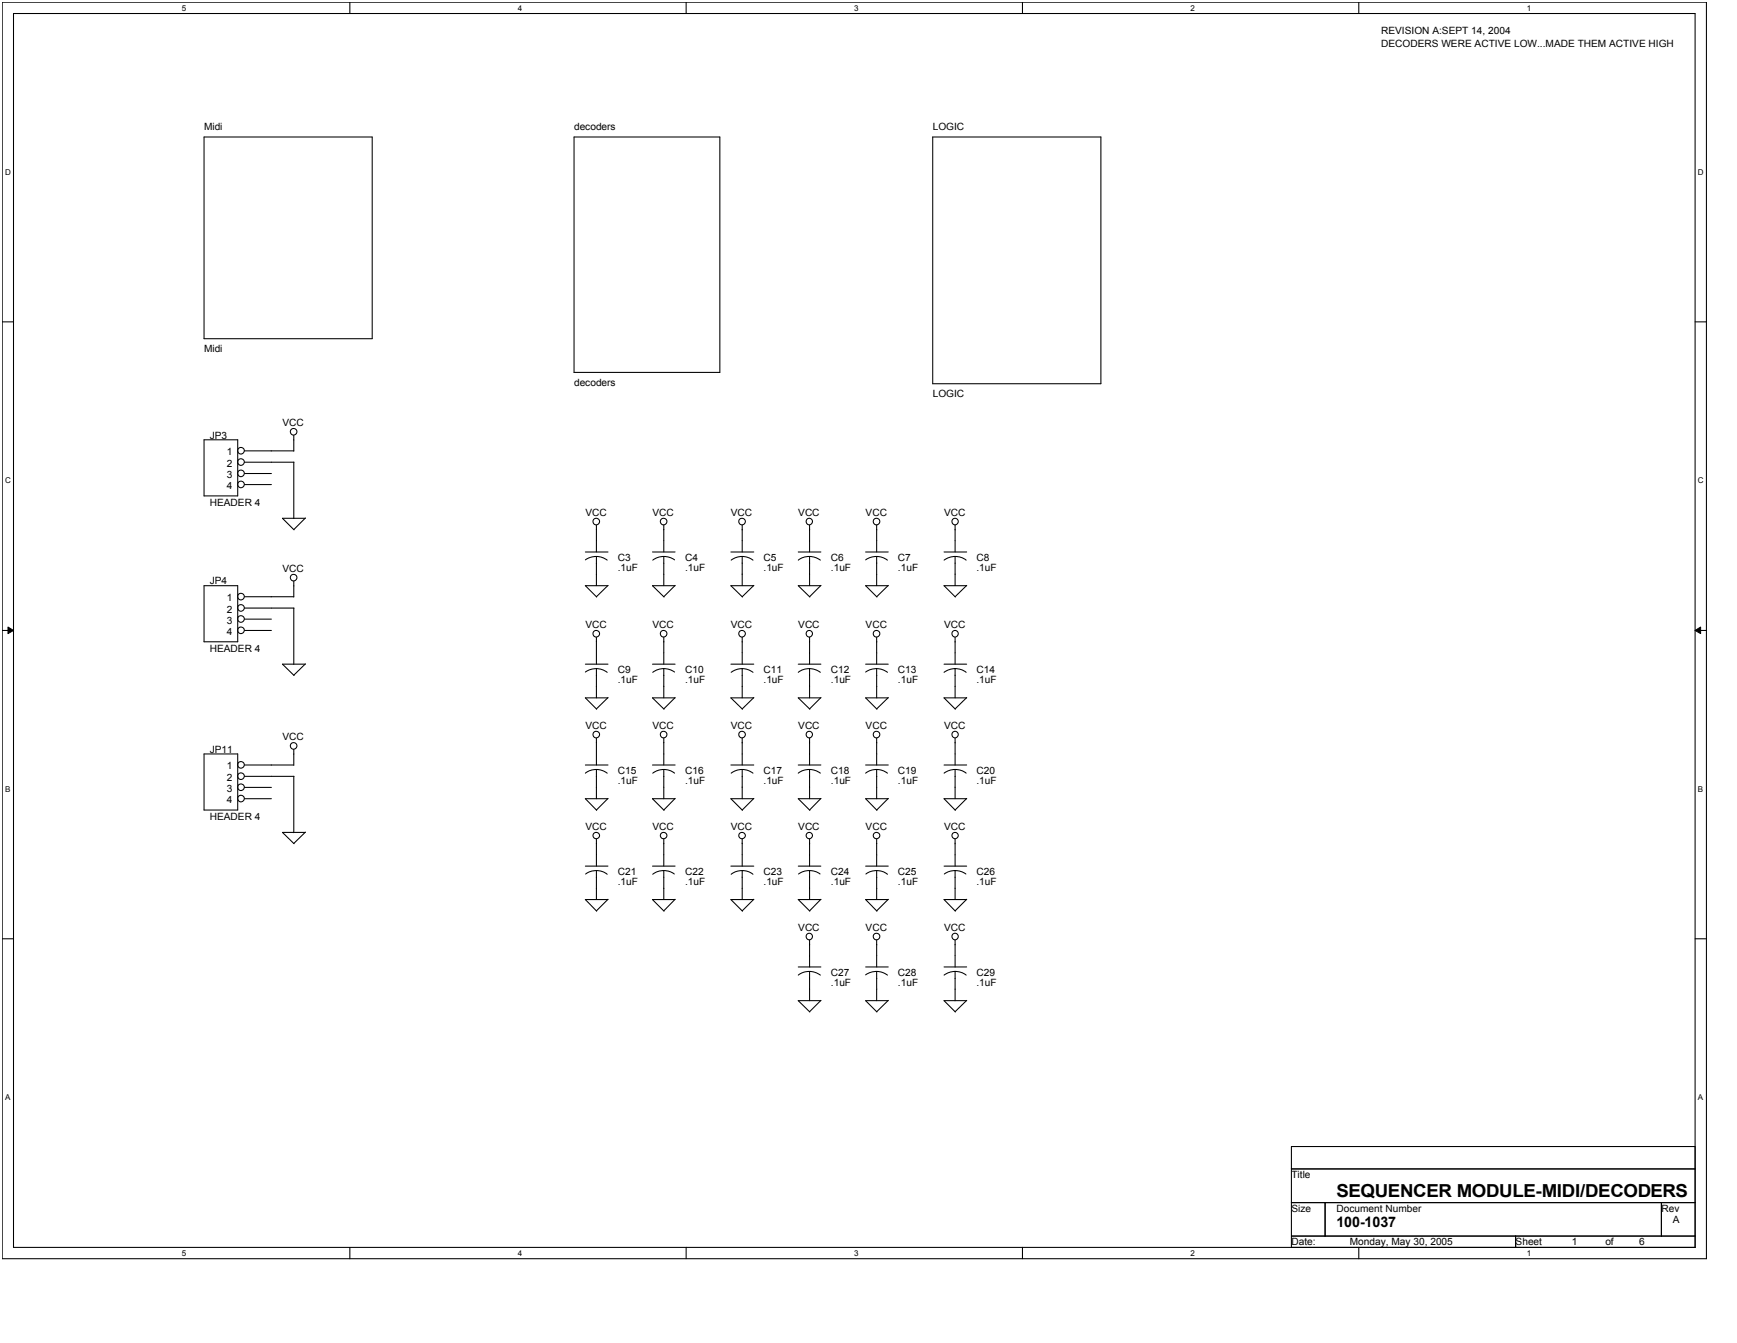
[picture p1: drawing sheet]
<svg xmlns="http://www.w3.org/2000/svg" width="279mm" height="216mm" viewBox="0 0 279 216" stroke-linecap="round" stroke-linejoin="round" font-family="sans-serif">
<path d="M.4 .4h274.1v202h-274.1zM2.2 2.2h270.5v198.3h-270.5z" fill="none" stroke="#000" stroke-width=".17"/>
<g fill="#fff">
<path d="M29.2 .6h.7v1.4h-.7z"/>
<path d="M29.2 200.7h.7v1.4h-.7z"/>
</g>
<path d="M56.3 .4v1.8M56.3 200.5v1.9" fill="none" stroke="#000" stroke-width=".17"/>
<g fill="#fff">
<path d="M83.3 .6h.7v1.4h-.7z"/>
<path d="M83.3 200.7h.7v1.4h-.7z"/>
</g>
<path d="M110.4 .4v1.8M110.4 200.5v1.9" fill="none" stroke="#000" stroke-width=".17"/>
<g fill="#fff">
<path d="M137.4 .6h.7v1.4h-.7z"/>
<path d="M137.4 200.7h.7v1.4h-.7z"/>
</g>
<path d="M164.5 .4v1.8M164.5 200.5v1.9" fill="none" stroke="#000" stroke-width=".17"/>
<g fill="#fff">
<path d="M191.5 .6h.7v1.4h-.7z"/>
<path d="M191.5 200.7h.7v1.4h-.7z"/>
</g>
<path d="M218.6 .4v1.8M218.6 200.5v1.9" fill="none" stroke="#000" stroke-width=".17"/>
<g fill="#fff">
<path d="M245.6 .6h.7v1.4h-.7z"/>
<path d="M245.6 200.7h.7v1.4h-.7z"/>
<path d="M.8 26.9h.9v1.4h-.9z"/>
<path d="M273.1 26.9h.9v1.4h-.9z"/>
<path d="M.8 76.5h.9v1.4h-.9z"/>
<path d="M273.1 76.5h.9v1.4h-.9z"/>
</g>
<path d="M.4 51.7h1.8M272.7 51.7h1.8" fill="none" stroke="#000" stroke-width=".17"/>
<g fill="#fff">
<path d="M.8 126.1h.8v1.4h-.8z"/>
<path d="M273.1 126.1h.8v1.4h-.8z"/>
</g>
<path d="M.4 101.4h1.8M272.7 101.4h1.8" fill="none" stroke="#000" stroke-width=".17"/>
<path d="M1.3 100.8l.9 .6-.9 .5zM272.7 101.4l.8-.6v1.1z" fill="#000"/>
<path d="M1.3 100.8l.9 .6-.9 .5zM272.7 101.4l.8-.6v1.1z" fill="none" stroke="#000" stroke-width=".16"/>
<g fill="#fff">
<path d="M.8 175.7h.8v1.4h-.8z"/>
<path d="M273.1 175.7h.8v1.4h-.8z"/>
</g>
<g fill="none" stroke="#000" stroke-width=".17">
<path d="M32.8 22h27.1v32.5h-27.1zM92.3 22h23.5v37.9h-23.5zM150 22h27.1v39.7h-27.1zM32.8 70.7h5.4v9h-5.4zM39.3 72.5h8M39.3 74.3h8M39.3 76.1h4.4M39.3 77.9h4.4M47.3 70v2.5M47.3 74.3v9.1M32.8 94.2h5.4v9h-5.4zM39.3 95.9h8"/>
<path d="M39.3 97.8h8M39.3 99.5h4.4M47.3 93.4v2.6M47.3 97.8v9M49.1 83.3h-3.7l1.9 1.9M49.1 83.3l-1.8 1.8M94.2 88.7h3.6M95.9 89.5l.8 .1 1 .4M95.9 89.5l-1.1 .1-.6 .4M95.9 84.4v4.3M95.9 89.5v4.7M97.8 94.2h-3.6l1.8 1.8"/>
<path d="M97.8 94.1l-1.9 1.8M104.9 88.7h3.7M106.8 89.5l1 .1 .7 .4M106.8 89.5l-.8 .1-1 .4M106.8 84.4v4.3M106.8 89.5v4.7M108.6 94.2h-3.7l1.9 1.8M108.6 94.1l-1.8 1.8M117.6 88.7h3.6M119.4 89.5l.7 .1 1 .4M119.4 89.5l-.8 .1-1 .4M119.4 84.4v4.3"/>
<path d="M119.4 89.5v4.7M121.2 94.2h-3.6l1.8 1.8M121.2 94.1l-1.8 1.8M128.4 88.7h3.6M130.2 89.5l1.1 .2 .7 .3M130.2 89.5l-1.1 .2-.7 .3M130.2 84.4v4.3M130.2 89.5v4.7M132 94.2h-3.6l1.9 1.8M132 94.1l-1.8 1.8M139.2 88.7h3.7M141 89.5l.8 .1 1 .4"/>
<path d="M141 89.5l-1.1 .1-.7 .4M141 84.4v4.3M141 89.5v4.7M142.9 94.2h-3.7l1.9 1.8M142.9 94.1l-1.9 1.8M151.9 88.7h3.6M153.6 89.5l1.1 .2 .7 .3M153.6 89.5l-.7 .1-1 .4M153.6 84.4v4.3M153.6 89.5v4.7M155.5 94.2h-3.6l1.8 1.8M155.5 94.1l-1.9 1.8"/>
<path d="M39.3 101.4h4.4M49.1 106.8h-3.7l1.9 1.8M49.1 106.7l-1.8 1.8M94.2 106.8h3.6M95.9 107.5l.8 .1 1 .5M95.9 107.5l-1.1 .2-.6 .3M95.9 102.5v4.3M95.9 107.5v4.7M95.9 118.7v4.3M97.8 112.2h-3.6l1.8 1.8M97.8 112.1l-1.9 1.9M104.9 106.8h3.7"/>
<path d="M106.8 107.5l1 .2 .7 .3M106.8 107.5l-.8 .1-1 .5M106.8 102.5v4.3M106.8 107.5v4.7M106.8 118.7v4.3M108.6 112.2h-3.7l1.9 1.8M108.6 112.1l-1.8 1.9M117.6 106.8h3.6M119.4 107.5l.7 .1 1 .5M119.4 107.5l-.8 .1-1 .5M119.4 102.5v4.3M119.4 107.5v4.7"/>
<path d="M119.4 118.7v4.3M121.2 112.2h-3.6l1.8 1.8M121.2 112.1l-1.8 1.9M128.4 106.8h3.6M130.2 107.5l1.1 .2 .7 .4M130.2 107.5l-1.1 .2-.7 .4M130.2 102.5v4.3M130.2 107.5v4.7M130.2 118.7v4.3M132 112.2h-3.6l1.9 1.8M132 112.1l-1.8 1.9M139.2 106.8h3.7"/>
<path d="M141 107.5l.8 .1 1 .5M141 107.5l-1.1 .2-.7 .3M141 102.5v4.3M141 107.5v4.7M141 118.7v4.3M142.9 112.2h-3.7l1.9 1.8M142.9 112.1l-1.9 1.9M151.9 106.8h3.6M153.6 107.5l1.1 .2 .7 .4M153.6 107.5l-.7 .1-1 .5M153.6 102.5v4.3M153.6 107.5v4.7"/>
<path d="M153.6 118.7v4.3M155.5 112.2h-3.6l1.8 1.8M155.5 112.1l-1.9 1.9M32.8 121.2h5.4v9h-5.4zM39.3 128.4h4.4M39.3 123h8M39.3 124.8h8M39.3 126.6h4.4M47.3 120.5v2.5M47.3 124.8v9.1M49.1 133.8h-3.7l1.9 1.8M49.1 133.8l-1.8 1.8"/>
<path d="M94.2 139.2h3.6M94.2 123h3.6M95.9 140l1.1 .2 .7 .3M95.9 140l-1.1 .1-.6 .4M95.9 123.7l.8 .1 1 .5M95.9 123.7l-1.1 .2-.6 .4M95.9 123.7v4.7M95.9 134.9v4.3M95.9 140v4.6M97.8 128.4l-1.9 1.8M97.8 128.4h-3.6l1.8 1.9M104.9 139.2h3.7"/>
<path d="M104.9 123h3.7M106.8 140l1 .1 .7 .4M106.8 140l-1.1 .2-.7 .3M106.8 123.7l1 .2 .7 .4M106.8 123.7l-.8 .1-1 .5M106.8 123.7v4.7M106.8 134.9v4.3M106.8 140v4.6M108.6 128.4h-3.7l1.9 1.9M108.6 128.4l-1.8 1.8M117.6 139.2h3.6M117.6 123h3.6"/>
<path d="M119.4 140l1.1 .2 .6 .3M119.4 140l-1.1 .2-.7 .3M119.4 123.7l.7 .1 1 .5M119.4 123.7l-.8 .1-1 .5M119.4 123.7v4.7M119.4 134.9v4.3M119.4 140v4.6M121.2 128.4h-3.6l1.8 1.9M121.2 128.4l-1.8 1.8M128.4 139.2h3.6M128.4 123h3.6M130.2 140l1.1 .1 .6 .4"/>
<path d="M130.2 140l-1.1 .1-.7 .4M130.2 123.7l1.1 .2 .7 .4M130.2 123.7l-1.1 .2-.7 .4M130.2 123.7v4.7M130.2 134.9v4.3M130.2 140v4.6M132 128.4h-3.6l1.9 1.9M132 128.4l-1.8 1.8M139.2 139.2h3.7M139.2 123h3.7M141 123.7l.8 .1 1 .5M141 123.7l-1.1 .2-.7 .4"/>
<path d="M141 140l1.1 .2 .7 .3M141 140l-1.1 .1-.6 .4M141 123.7v4.7M141 134.9v4.3M141 140v4.6M142.9 128.4h-3.7l1.9 1.9M142.9 128.4l-1.9 1.8M151.9 139.2h3.6M151.9 123h3.6M153.6 123.7l1.1 .2 .7 .4M153.6 123.7l-.7 .1-1 .5M153.6 140l1.1 .1 .7 .4"/>
<path d="M153.6 140l-1.1 .1-.6 .4M153.6 123.7v4.7M153.6 134.9v4.3M153.6 140v4.6M155.5 128.4h-3.6l1.8 1.9M155.5 128.4l-1.9 1.8M.4 150.9h1.8M97.8 144.6h-3.6l1.8 1.9M97.8 144.6l-1.9 1.8M108.6 144.6h-3.7l1.9 1.9M108.6 144.6l-1.8 1.8M121.2 144.6h-3.6l1.8 1.9"/>
<path d="M121.2 144.6l-1.8 1.8M128.4 155.4h3.6M130.2 156.2l1.1 .2 .7 .4M130.2 156.2l-1.1 .2-.7 .4M130.2 151.1v4.3M130.2 156.2v4.7M132 144.6h-3.6l1.9 1.9M132 144.6l-1.8 1.8M139.2 155.4h3.7M141 156.2l.8 .1 1 .5M141 156.2l-1.1 .2-.7 .3M141 151.1v4.3"/>
<path d="M141 156.2v4.7M142.9 144.6h-3.7l1.9 1.9M142.9 144.6l-1.9 1.8M151.9 155.4h3.6M153.6 156.2l1.1 .2 .7 .4M153.6 156.2l-.7 .1-1 .5M153.6 151.1v4.3M153.6 156.2v4.7M155.5 144.6h-3.6l1.8 1.9M155.5 144.6l-1.9 1.8M272.7 150.9h1.8M132 160.9h-3.6l1.9 1.8"/>
<path d="M132 160.8l-1.8 1.8M142.9 160.9h-3.7l1.9 1.8M142.9 160.8l-1.9 1.8M155.5 160.9h-3.6l1.8 1.8M155.5 160.8l-1.9 1.8M207.7 184.3h65v16.2h-65zM207.7 187.9h65M207.7 193.3h65M207.7 198.7h65M213.1 193.3v5.4M243.8 198.7v1.8M267.2 193.3v5.4"/>
<circle cx="38.8" cy="76.1" r=".54"/>
<circle cx="38.8" cy="72.5" r=".54"/>
<circle cx="38.8" cy="77.9" r=".54"/>
<circle cx="38.8" cy="74.3" r=".54"/>
<circle cx="47.2" cy="69.4" r=".54"/>
<circle cx="38.8" cy="95.9" r=".54"/>
<circle cx="38.8" cy="99.5" r=".54"/>
<circle cx="38.8" cy="97.7" r=".54"/>
<circle cx="47.2" cy="92.9" r=".54"/>
<circle cx="95.9" cy="83.8" r=".54"/>
<circle cx="106.7" cy="83.8" r=".54"/>
<circle cx="119.4" cy="83.8" r=".54"/>
<circle cx="130.2" cy="83.8" r=".52"/>
<circle cx="141" cy="83.8" r=".54"/>
<circle cx="153.6" cy="83.8" r=".52"/>
<circle cx="38.8" cy="101.3" r=".54"/>
<circle cx="47.2" cy="119.9" r=".54"/>
<circle cx="95.9" cy="101.9" r=".54"/>
<circle cx="95.9" cy="118.1" r=".54"/>
<circle cx="106.7" cy="101.9" r=".54"/>
<circle cx="106.7" cy="118.1" r=".54"/>
<circle cx="119.4" cy="101.9" r=".54"/>
<circle cx="119.4" cy="118.1" r=".54"/>
<circle cx="130.2" cy="118.1" r=".52"/>
<circle cx="130.2" cy="101.9" r=".52"/>
<circle cx="141" cy="118.1" r=".54"/>
<circle cx="141" cy="101.9" r=".54"/>
<circle cx="153.6" cy="101.9" r=".52"/>
<circle cx="153.6" cy="118.1" r=".52"/>
<circle cx="38.8" cy="126.6" r=".54"/>
<circle cx="38.8" cy="123" r=".54"/>
<circle cx="38.8" cy="128.4" r=".54"/>
<circle cx="38.8" cy="124.8" r=".54"/>
<circle cx="95.9" cy="134.3" r=".52"/>
<circle cx="106.8" cy="134.3" r=".52"/>
<circle cx="119.4" cy="134.3" r=".52"/>
<circle cx="130.2" cy="134.3" r=".51"/>
<circle cx="141" cy="134.3" r=".52"/>
<circle cx="153.6" cy="134.3" r=".51"/>
<circle cx="130.2" cy="150.6" r=".52"/>
<circle cx="141" cy="150.6" r=".54"/>
<circle cx="153.6" cy="150.6" r=".52"/>
</g>
<text font-size="2.9" x="215" y="192.4">SEQUENCER MODULE-MIDI/DECODERS</text>
<text font-size="2.3" x="215" y="197.3">100-1037</text>
<g font-size="1.6">
<text x="222.2" y="5.4">REVISION A:SEPT 14, 2004</text>
<text x="222.2" y="7.5">DECODERS WERE ACTIVE LOW...MADE THEM ACTIVE HIGH</text>
<text x="32.8" y="20.9">Midi</text>
<text x="92.3" y="20.9">decoders</text>
<text x="150" y="20.9">LOGIC</text>
<text x="32.8" y="56.6">Midi</text>
<text x="92.3" y="62">decoders</text>
<text x="150" y="63.8">LOGIC</text>
<text x="33.8" y="70.5">JP3</text>
<text x="45.4" y="68.5">VCC</text>
<text x="36.5" y="73.2">1</text>
<text x="36.5" y="75">2</text>
<text x="36.5" y="76.8">3</text>
<text x="33.8" y="81.3">HEADER 4</text>
<text x="36.5" y="78.6">4</text>
<text x="94.2" y="82.9">VCC</text>
<text x="104.9" y="82.9">VCC</text>
<text x="117.6" y="82.9">VCC</text>
<text x="128.4" y="82.9">VCC</text>
<text x="139.2" y="82.9">VCC</text>
<text x="151.9" y="82.9">VCC</text>
<text x="33.8" y="93.9">JP4</text>
<text x="45.4" y="92">VCC</text>
<text x="99.4" y="90.2">C3</text>
<text x="99.4" y="91.8">.1uF</text>
<text x="110.2" y="90.2">C4</text>
<text x="110.2" y="91.8">.1uF</text>
<text x="122.8" y="90.2">C5</text>
<text x="122.8" y="91.8">.1uF</text>
<text x="133.6" y="90.2">C6</text>
<text x="133.6" y="91.8">.1uF</text>
<text x="144.4" y="90.2">C7</text>
<text x="144.4" y="91.8">.1uF</text>
<text x="157.1" y="90.2">C8</text>
<text x="157.1" y="91.8">.1uF</text>
<text x="36.5" y="96.7">1</text>
<text x="36.5" y="98.5">2</text>
<text x="36.5" y="100.3">3</text>
<text x="94.2" y="101">VCC</text>
<text x="104.9" y="101">VCC</text>
<text x="117.6" y="101">VCC</text>
<text x="128.4" y="101">VCC</text>
<text x="139.2" y="101">VCC</text>
<text x="151.9" y="101">VCC</text>
<text x="33.8" y="104.8">HEADER 4</text>
<text x="36.5" y="102.1">4</text>
<text x="99.4" y="108.2">C9</text>
<text x="99.4" y="109.8">.1uF</text>
<text x="110.2" y="108.2">C10</text>
<text x="110.2" y="109.8">.1uF</text>
<text x="122.8" y="108.2">C11</text>
<text x="122.8" y="109.8">.1uF</text>
<text x="133.6" y="108.2">C12</text>
<text x="133.6" y="109.8">.1uF</text>
<text x="144.4" y="108.2">C13</text>
<text x="144.4" y="109.8">.1uF</text>
<text x="157.1" y="108.2">C14</text>
<text x="157.1" y="109.8">.1uF</text>
<text x="45.4" y="119">VCC</text>
<text x="94.2" y="117.2">VCC</text>
<text x="104.9" y="117.2">VCC</text>
<text x="117.6" y="117.2">VCC</text>
<text x="128.4" y="117.2">VCC</text>
<text x="139.2" y="117.2">VCC</text>
<text x="151.9" y="117.2">VCC</text>
<text x="33.8" y="121">JP11</text>
<text x="36.5" y="123.7">1</text>
<text x="36.5" y="125.5">2</text>
<text x="99.4" y="124.4">C15</text>
<text x="110.2" y="124.4">C16</text>
<text x="122.8" y="124.4">C17</text>
<text x="133.6" y="124.4">C18</text>
<text x="144.4" y="124.4">C19</text>
<text x="157.1" y="124.4">C20</text>
<text x="33.8" y="131.8">HEADER 4</text>
<text x="36.5" y="127.3">3</text>
<text x="36.5" y="129.1">4</text>
<text x="99.4" y="126.1">.1uF</text>
<text x="110.2" y="126.1">.1uF</text>
<text x="122.8" y="126.1">.1uF</text>
<text x="133.6" y="126.1">.1uF</text>
<text x="144.4" y="126.1">.1uF</text>
<text x="157.1" y="126.1">.1uF</text>
<text x="94.2" y="133.4">VCC</text>
<text x="104.9" y="133.4">VCC</text>
<text x="117.6" y="133.4">VCC</text>
<text x="128.4" y="133.4">VCC</text>
<text x="139.2" y="133.4">VCC</text>
<text x="151.9" y="133.4">VCC</text>
<text x="99.4" y="140.7">C21</text>
<text x="99.4" y="142.3">.1uF</text>
<text x="110.2" y="140.7">C22</text>
<text x="110.2" y="142.3">.1uF</text>
<text x="122.8" y="140.7">C23</text>
<text x="122.8" y="142.3">.1uF</text>
<text x="133.6" y="140.7">C24</text>
<text x="133.6" y="142.3">.1uF</text>
<text x="144.4" y="140.7">C25</text>
<text x="144.4" y="142.3">.1uF</text>
<text x="157.1" y="140.7">C26</text>
<text x="157.1" y="142.3">.1uF</text>
<text x="128.4" y="149.7">VCC</text>
<text x="139.2" y="149.7">VCC</text>
<text x="151.9" y="149.7">VCC</text>
<text x="133.6" y="156.9">C27</text>
<text x="133.6" y="158.5">.1uF</text>
<text x="144.4" y="156.9">C28</text>
<text x="144.4" y="158.5">.1uF</text>
<text x="157.1" y="156.9">C29</text>
<text x="157.1" y="158.5">.1uF</text>
<text x="207.7" y="189.4">Title</text>
<text x="207.7" y="194.8">Size</text>
<text x="215" y="194.8">Document Number</text>
<text x="267.2" y="194.8">Rev</text>
<text x="269.1" y="196.6">A</text>
<text x="207.7" y="200.1">Date:</text>
<text x="217.1" y="200.1">Monday, May 30, 2005</text>
<text x="243.8" y="200.1">Sheet</text>
<text x="252.8" y="200.1">1</text>
<text x="258.2" y="200.1">of</text>
<text x="263.6" y="200.1">6</text>
</g>
<g font-size="1.3">
<text x="29.2" y="1.7">5</text>
<text x="83.3" y="1.7">4</text>
<text x="137.4" y="1.7">3</text>
<text x="191.5" y="1.7">2</text>
<text x="245.6" y="1.7">1</text>
<text x=".8" y="28.1">D</text>
<text x="273.1" y="28.1">D</text>
<text x=".8" y="77.6">C</text>
<text x="273.1" y="77.6">C</text>
<text x=".8" y="127.3">B</text>
<text x="273.1" y="127.3">B</text>
<text x=".8" y="176.8">A</text>
<text x="273.1" y="176.8">A</text>
<text x="29.2" y="201.9">5</text>
<text x="83.3" y="201.9">4</text>
<text x="137.4" y="201.9">3</text>
<text x="191.5" y="201.9">2</text>
<text x="245.6" y="201.9">1</text>
</g>
</svg>
